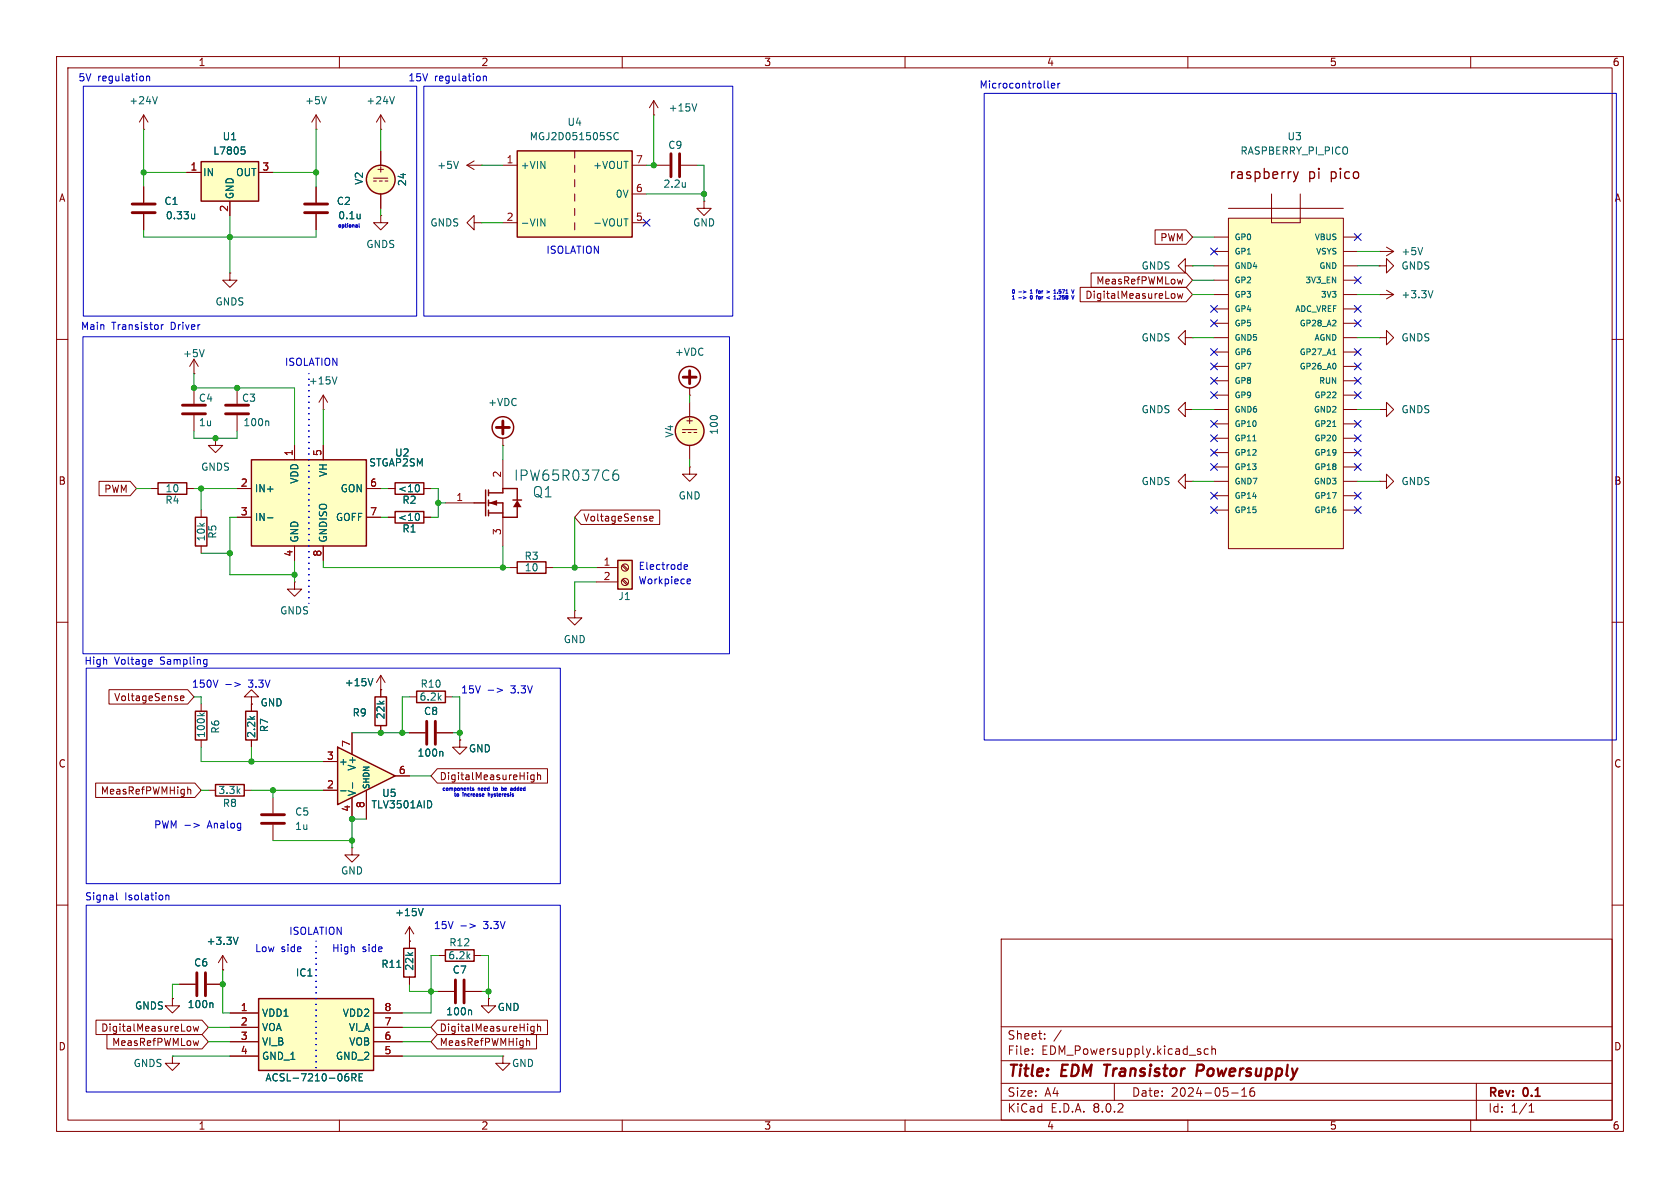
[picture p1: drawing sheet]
<svg xmlns="http://www.w3.org/2000/svg" width="297mm" height="210mm" viewBox="0 0 297 210" stroke-linecap="round" stroke-linejoin="round" font-family="sans-serif">
<g fill="none" stroke="#840000" stroke-width=".18">
<path d="M10 10h277v190h-277zM12 12h273v186h-273zM60 10v2M110 10v2M160 10v2M210 10v2M260 10v2M10 60h2M209.5 59.7v-1.3l-1.2 1.3 1.2 1.3v-1.3h1.3M210.8 59.7h.1M285 60h2M209.5 72.4v-1.3l-1.2 1.3 1.2 1.3v-1.3h1.3"/>
<path d="M210.8 72.4h.1M10 110h2M285 110h2M72.4 123.2h1.3M72.4 129.5h2.8M77.2 129.5h2.8M78.7 123.2h1.3M81.3 130.8v1.3h1.2l-1.2 1.3-1.3-1.3h1.3M81.3 130.8h.1M10 160h2M285 160h2M177 166h108v32h-108z"/>
<path d="M60 198v2M110 198v2M160 198v2M177 194.5h108M177 191.5h108M177 187.5h108M177 181.5h108M182.5 186.3v.1M182.5 185.5v.1M184.7 183.6v.1M184.7 182.8v.1M187.6 182.1l-1.3 2"/>
<path d="M197 191.5v3M210 198v2M212.2 186v.3M213.6 185.5l-.4-.1-.3 .3v.4l.1 .2h.6M214.2 185.5l.3-.1 .3 .1 .1 .9M214.2 184.9v1.5M217.7 193.2h1.2M219.5 193.8h.9M219.5 192.7l.5-.4v1.5M221.2 192.4a1.17 1.17 0 0 0-.1 1.3h.6l.1-.5-.3-.3h-.3l-.2 .3M260 198v2M261 191.5v6.5"/>
<path d="M270.3 196.6h.9M270.3 195.5l.4-.4v1.5"/>
</g>
<path d="M195.2 188.2h1.1M195.7 188.2l-.2 2M212.5 188.2h-.8l-.2 2M212.6 189.2l-1 .1" fill="none" stroke="#840000" stroke-width=".4"/>
<path d="M73.7 122.2h5v2h-5z" fill="none" stroke="#840000" stroke-width=".25"/>
<path d="M75.4 127.5v4.1M77 127.5v4.1" fill="none" stroke="#840000" stroke-width=".51"/>
<path d="M78.1 132.8l.2 .2v.7" fill="none" stroke="#006464" stroke-width=".18"/>
<path d="M59.7 132.1l10.1 5.1-10.1 5z" fill="#ffffc2"/>
<path d="M59.7 132.1l10.1 5.1-10.1 5z" fill="none" stroke="#840000" stroke-width=".25"/>
<g fill="none" stroke="#840000" stroke-width=".18">
<path d="M243.8 52.1h.1M243.8 52.1h2.6M245.1 51.3l1.3 .8M246.4 52.1l-1.3 .7M209.5 85.1v-1.3l-1.2 1.3 1.2 1.3v-1.3h1.3M210.8 85.1h.1M52.1 102.9v1.2h1.2l-1.2 1.3-1.3-1.3h1.3M52.1 102.9h.1M67.3 119.4l-.8 1.3M67.3 119.4v2.5M67.3 119.4l.8 1.3M44.4 123.2h1.3l-1.3-1.3-1.2 1.3h1.2v1.3"/>
<path d="M44.4 124.5h.1M57.1 139.7h2.6M57.1 134.6h2.6M62.2 129.5v3.9M64.8 139.7v5.1M67.3 121.9h.1M69.8 137.2h2.6M62.2 141v3.8"/>
</g>
<path d="M253.3 51.4l-.4 1.2M65.9 120l-.4 1.2M60.2 139.8h1M62.3 138.4v1M76.2 141.7l.1 .4-.1 .5" fill="none" stroke="#006464" stroke-width=".18"/>
<path d="M217.2 38.6h20.3v58.4h-20.3z" fill="#ffffc2"/>
<g fill="none" stroke="#840000" stroke-width=".18">
<path d="M217.2 38.6h20.3v58.4h-20.3zM217.2 36.8h20.3M224.8 34.3v5.1h5.1v-5.1M209.5 47v-1.3l-1.2 1.3 1.2 1.3v-1.3h1.3M210.8 47h.1M214.6 52.1h2.6M214.6 49.5h2.6M214.6 54.6h2.6M214.6 59.7h2.6M214.6 47h2.6M214.6 41.9h2.6M214.6 44.5h2.6"/>
<path d="M214.6 57.2h2.6M237.5 52.1h2.5M237.5 49.5h2.5M237.5 54.6h2.5M237.5 59.7h2.5M237.5 47h2.5M237.5 41.9h2.5M237.5 44.5h2.5M237.5 57.2h2.5M243.8 59.7h1.3v-1.3l1.3 1.3-1.3 1.3v-1.3M243.8 59.7h.1M243.8 44.5h.1"/>
<path d="M243.8 47h1.3v-1.3l1.3 1.3-1.3 1.3v-1.3M243.8 47h.1M243.8 44.5h2.6M245.1 43.7l1.3 .8M246.4 44.5l-1.3 .7M34.3 66h.1M34.3 63.5v2.5M34.3 68.6v2.8M34.3 73.4v2.8M34.3 63.5l-.8 1.3M34.3 63.5l.8 1.3M214.6 72.4h2.6"/>
<path d="M214.6 74.9h2.6M214.6 77.5h2.6M214.6 69.9h2.6M214.6 64.8h2.6M214.6 62.2h2.6M214.6 67.3h2.6M237.5 72.4h2.5M237.5 74.9h2.5M237.5 77.5h2.5M237.5 69.9h2.5M237.5 64.8h2.5M237.5 62.2h2.5"/>
<path d="M237.5 67.3h2.5M243.8 72.4h1.3v-1.3l1.3 1.3-1.3 1.3v-1.3M243.8 72.4h.1M214.6 85.1h2.6M214.6 80h2.6M214.6 82.6h2.6M214.6 87.6h2.6M214.6 90.2h2.6M237.5 85.1h2.5M237.5 80h2.5M237.5 82.6h2.5M237.5 87.6h2.5"/>
<path d="M237.5 90.2h2.5M243.8 85.1h1.3v-1.3l1.3 1.3-1.3 1.3v-1.3M243.8 85.1h.1M35.6 124.5v1.2M35.6 130.8v1.3M36.8 139.7h1.3M43.2 139.7h1.2M44.4 124.5v1.2M44.4 130.8v1.3M67.3 121.9v1.3M67.3 128.3v1.2M48.3 141v2.8"/>
<path d="M48.3 145.8v2.8M62.2 149.9v1.2h1.3l-1.3 1.3-1.2-1.3h1.2M62.2 149.9h.1M72.4 166.4h.1M72.4 163.8l-.8 1.3M72.4 163.8v2.6M72.4 163.8l.8 1.3M77.5 168.9h1.2M77.5 175.3h2.8M82.3 175.3h2.8M83.8 168.9h1.3M86.4 176.5v1.3h1.2l-1.2 1.3-1.3-1.3h1.3"/>
<path d="M86.4 176.5h.1M88.9 186.7v1.3h1.3l-1.3 1.2-1.3-1.2h1.3M88.9 186.7h.1"/>
</g>
<path d="M228.7 30.4l.4 1.1M229.1 31.5l-.2 .5-.2 .1M229.5 30.4l-.4 1.1" fill="none" stroke="#840000" stroke-width=".22"/>
<path d="M251.5 43.8l-.4 1.2M36.1 61.8l-.4 1.3M221.5 77.9h.6M235.6 75.4h.6M235.6 62.7h.6M35.3 126l.5 .5M36.1 126l-.4 .4M74.8 160.6l-.4 1.3M83.2 178.5l.2 .2v.7" fill="none" stroke="#006464" stroke-width=".18"/>
<path d="M34.5 125.7h2.1v5.1h-2.1zM38.1 138.7h5.1v2h-5.1zM43.4 125.7h2.1v5.1h-2.1zM66.3 123.2h2v5.1h-2zM78.7 167.9h5.1v2h-5.1z" fill="none" stroke="#840000" stroke-width=".25"/>
<path d="M32.3 73.2h4M32.3 71.6h4M46.2 145.5h4.1M46.2 144h4.1M80.5 173.2v4.1M82 173.2v4.1" fill="none" stroke="#840000" stroke-width=".51"/>
<path d="M91.4 26.7h20.4v15.2h-20.4z" fill="#ffffc2"/>
<path d="M91.4 26.7h20.4v15.2h-20.4z" fill="none" stroke="#840000" stroke-width=".25"/>
<path d="M88.9 29.2h2.5M88.9 39.4h2.5M101.6 26.7v1.2M101.6 29.2v1.3M101.6 31.8v1.2M101.6 34.3v1.3M101.6 36.8v1.3M101.6 39.4v1.2M111.8 29.2h2.5M111.8 39.4h2.5M111.8 34.3h2.5" fill="none" stroke="#840000" stroke-width=".18"/>
<path d="M95.6 38.7l.7 1.2v-1.2M109.3 23.6a.6 .6 0 0 0-.8 .4 .6 .6 0 0 0 .6 .7l.2-.1M110.3 38.7h.7" fill="none" stroke="#006464" stroke-width=".18"/>
<path d="M45.7 176.5h20.3v12.7h-20.3z" fill="#ffffc2"/>
<path d="M69.8 85.3h5.1v2.1h-5.1zM45.7 176.5h20.3v12.7h-20.3zM71.4 167.6h2v5.1h-2z" fill="none" stroke="#840000" stroke-width=".25"/>
<g fill="none" stroke="#840000" stroke-width=".18">
<path d="M25.4 22.9h.1M25.4 20.3v2.6M25.4 33v2.8M25.4 37.8v2.8M25.4 20.3l-.8 1.3M25.4 20.3l.8 1.3M55.9 22.9h.1M55.9 20.3l-.8 1.3M55.9 20.3v2.6M55.9 20.3l.7 1.3M67.3 22.9h.1M67.3 20.3l-.8 1.3"/>
<path d="M67.3 20.3v2.6M67.3 20.3l.8 1.3M82.5 29.2l1.3 .8M82.5 29.2h2.6M83.8 39.4v-1.3l-1.3 1.3 1.3 1.2v-1.2h1.3M83.8 28.4l-1.3 .8M85.1 29.2h.1M85.1 39.4h.1M115.6 29.2h2.8M120.4 29.2h2.8M124.5 35.6v1.2h1.2l-1.2 1.3-1.3-1.3h1.3M124.5 35.6h.1"/>
<path d="M40.6 48.3v1.2h1.3l-1.3 1.3-1.2-1.3h1.2M40.6 48.3h.1M38.1 77.5v1.2h1.3l-1.3 1.3-1.3-1.3h1.3M38.1 77.5h.1M41.9 68.6v2.8M41.9 73.4v2.8M57.1 72.4h.1M57.1 69.9l-.7 1.2M57.1 69.9v2.5M57.1 69.9l.8 1.2M68.6 86.4h1.2M74.9 86.4h1.3"/>
<path d="M121.9 82.6v1.2h1.3l-1.3 1.3-1.3-1.3h1.3M121.9 82.6h.1M31.7 174h2.8M36.6 174h2.8M39.4 171.5h.1M39.4 168.9l-.8 1.3M39.4 168.9v2.6M39.4 168.9l.7 1.3M40.6 179.1h5.1M66 179.1h5.1M72.4 166.4v1.2M72.4 172.7v1.3"/>
<path d="M30.5 186.7v1.3h1.2l-1.2 1.2-1.3-1.2h1.3M30.5 186.7h.1M40.6 181.6h5.1M40.6 184.2h5.1M40.6 186.7h5.1M66 181.6h5.1M66 184.2h5.1M66 186.7h5.1"/>
</g>
<g fill="none" stroke="#006464" stroke-width=".18">
<path d="M27.8 17.1l-.4 1.3M57.7 17.1l-.4 1.3M69.7 17.1l-.4 1.3M34.4 37.8v.9M34.4 38.6l-.4 .1M81 28.5l-.4 1.3M121.2 32.2v.9M121.2 33h-.1M47.3 74.4l.2 .2v.7M59.6 66.6l-.5 1.3M73.8 85.7a.79 .79 0 0 1 0 1.2M37.5 177.3l.1 .2v.6"/>
<path d="M42.1 165.7l-.4 1.2M70.1 171h.8M61.3 189.8h.3M61.4 190.3l.3 .2v.3l-.3 .3M62.2 190.5l.6-.1 .1-.2v-.3l-.7-.1v1.3M62.5 190.5l.4 .6M63.5 190.4h.4M64.1 189.8h-.6v1.3h.6"/>
</g>
<path d="M23.4 37.6h4M23.4 36.1h4M118.6 27.2v4M120.1 27.2v4M39.9 73.2h4M39.9 71.6h4M34.8 172v4M36.3 172v4" fill="none" stroke="#840000" stroke-width=".51"/>
<path d="M35.6 28.6h10.1v7h-10.1z" fill="#ffffc2"/>
<g fill="none" stroke="#840000" stroke-width=".25">
<path d="M35.6 28.6h10.1v7h-10.1zM69.8 90.4h5.1v2.1h-5.1z"/>
<circle cx="67.3" cy="31.7" r="2.54"/>
<circle cx="121.9" cy="66.7" r="1.9"/>
</g>
<g fill="none" stroke="#840000" stroke-width=".18">
<path d="M115.6 17.8l-.8 1.3M115.6 17.8v2.5M115.6 17.8l.7 1.3M33 30.5h2.6M40.6 35.6v2.5M45.7 30.5h2.6M55.9 33v2.8M55.9 37.8v2.8M66 31.5h2.6M66 32h.5M67.1 32h.5M67.3 38.1v1.3h1.3l-1.3 1.2-1.3-1.2h1.3"/>
<path d="M67.3 38.1h.1M67.3 26.7v2.5M67.3 34.3v2.5M68.1 32h.5M115.6 20.3h.1M121.9 69.9h.1M121.9 68.6v1.3M68.6 91.4h1.2M74.9 91.4h1.3M30.5 176.5v1.3h1.2l-1.2 1.3-1.3-1.3h1.3M30.5 176.5h.1"/>
</g>
<path d="M123.2 18.4l-.4 1.2M42.7 26h.6M42.8 26.5h.3l.2 .2-.1 .5h-.4M63.7 37.8v.9M63.7 38.6h-.1M73.8 90.7a.79 .79 0 0 1 0 1.3" fill="none" stroke="#006464" stroke-width=".18"/>
<path d="M53.8 37.6h4.1M53.8 36.1h4.1M120.8 66.7h2.3M121.9 65.5v2.3" fill="none" stroke="#840000" stroke-width=".51"/>
<circle cx="67.3" cy="31.7" r="2.54" fill="#ffffc2" stroke="#ffffc2" stroke-width=".18"/>
<path d="M44.4 81.3h20.4v15.2h-20.4z" fill="#ffffc2"/>
<path d="M34.5 91.4h2.1v5.1h-2.1zM44.4 81.3h20.4v15.2h-20.4z" fill="none" stroke="#840000" stroke-width=".25"/>
<path d="M52.1 78.7v2.6M57.1 78.7v2.6M35.6 90.2v1.2M35.6 96.5v1.3M41.9 86.4h2.5M41.9 91.4h2.5M52.1 96.5v2.6M57.1 96.5v2.6M64.8 86.4h2.5M64.8 91.4h2.5" fill="none" stroke="#840000" stroke-width=".18"/>
<path d="M47.3 91.5h1" fill="none" stroke="#006464" stroke-width=".18"/>
<path d="M109.2 99.1h2.6v5h-2.6z" fill="#ffffc2"/>
<g fill="none" stroke="#840000" stroke-width=".25">
<path d="M27.9 85.3h5.1v2.1h-5.1zM83.8 88.9h2.1M85.9 86.6v4.6M86.4 88.9h2.5v2.5h2.5v-1.7M86.4 86.6v1M86.4 88.4v1M86.4 90.2v1M86.4 90.7h2.5M86.4 87.1h2.5v-.7h2.5v2M90.7 88.4h1.5M109.2 99.1h2.6v5h-2.6z"/>
<circle cx="88.9" cy="75.6" r="1.9"/>
<circle cx="121.9" cy="76.2" r="2.54"/>
</g>
<g fill="none" stroke="#840000" stroke-width=".18">
<path d="M88.9 78.7h.1M88.9 77.5v1.2M120.6 75.9h2.6M120.6 76.5h.6M121.7 76.5h.5M121.9 71.1v2.6M121.9 78.7v2.6M122.7 76.5h.5M26.7 86.4h1.2M33 86.4h1.3M110 100l.8 .8M110.1 99.8l.9 .9"/>
<path d="M101.6 108v1.2h1.3l-1.3 1.3-1.3-1.3h1.3M101.6 108h.1M105.4 100.3h3.8M105.4 102.9h3.8M110 102.5l.8 .9M110.1 102.4l.9 .8"/>
<circle cx="110.5" cy="100.3" r=".63"/>
<circle cx="110.5" cy="102.9" r=".63"/>
</g>
<circle cx="121.9" cy="76.2" r="2.54" fill="#ffffc2" stroke="#ffffc2" stroke-width=".18"/>
<path d="M87.8 75.6h2.2M88.9 74.4v2.3" fill="none" stroke="#840000" stroke-width=".51"/>
<g fill="#840000">
<path d="M86.4 88.9l1.5-.5v1z"/>
<path d="M91.4 88.4l.8 1.3h-1.5z"/>
</g>
<g fill="none" stroke="#840000" stroke-width=".18">
<path d="M25.4 33v2.8M25.4 37.8v2.8M33 30.5h2.6M40.6 35.6v2.5M45.7 30.5h2.6M55.9 33v2.8M55.9 37.8v2.8M67.3 26.7v2.5M67.3 34.3v2.5M191 50.8h18.7l1.1 1.3-1.1 1.2h-18.7zM192.9 48.3h16.8l1.1 1.2-1.1 1.3h-16.8zM204.2 40.6h5.5l1.1 1.3-1.1 1.3h-5.5z"/>
<path d="M207.3 51.9l.3 .1 .1 .1v.5l-.4 .1M208.1 51.9l.3 .8 .2-.6 .3 .6 .2-.8M209.1 49.4l-.2 .8M52.1 78.7v2.6M57.1 78.7v2.6M17.5 85.1h5.5l1.1 1.3-1.1 1.2h-5.5zM41.9 86.4h2.5M41.9 91.4h2.5M52.1 96.5v2.6M57.1 96.5v2.6M64.8 86.4h2.5M64.8 91.4h2.5"/>
<path d="M68.6 86.4h1.2M68.6 91.4h1.2M74.9 86.4h1.3M74.9 91.4h1.3M78.7 88.9h5.1M88.9 81.3v5.1M88.9 91.4v5.1M102.7 90.2h13.9v2.5h-13.9l-1.1-1.3zM114.9 91.7l.6-.1-.1-.3h-.4l-.1 .1v.6h.5M90.2 100.3h1.2M96.5 100.3h1.3M16.9 138.4h17.5l1.2 1.3-1.2 1.3h-17.5z"/>
<path d="M19.3 121.9h13.9l1.1 1.3-1.1 1.3h-13.9zM31.9 123.4l.6-.1v-.2l-.4-.1-.2 .2 .1 .6h.5M33.2 139.6h.5v.8M44.4 124.5h.1M44.4 124.5v1.2M44.4 130.8v1.3M57.1 139.7h2.6M57.1 134.6h2.6M62.2 129.5v3.9M64.8 139.7v5.1M67.3 121.9h.1M67.3 121.9v1.3"/>
<path d="M67.3 128.3v1.2M69.8 137.2h2.6M72.4 129.5h2.8M77.2 129.5h2.8M77.3 135.9h19.5v2.5h-19.5l-1.1-1.2zM81.3 130.8h.1M94.4 137v1l-.2 .3-.3-.1M94.4 137h-.3l-.3 .2 .1 .6h.5M95 136.6v1.2M95 137.1l.2-.1h.3l.1 .8M62.2 141v3.8M30.5 176.5h.1"/>
<path d="M31.7 174h2.8M36.6 174h2.8M39.4 171.5h.1M40.6 179.1h5.1M66 179.1h5.1M72.4 166.4h.1M72.4 166.4v1.2M72.4 172.7v1.3M77.5 175.3h2.8M82.3 175.3h2.8M86.4 176.5h.1M17 180.3h18.7l1.1 1.3-1.1 1.3h-18.7z"/>
<path d="M18.9 182.9h16.8l1.1 1.3-1.1 1.2h-16.8zM33.3 181.4l.3 .1 .1 .2v.5l-.4 .1M34.2 181.4l.2 .9 .2-.6 .3 .6 .2-.9M35.1 184l-.2 .8M40.6 181.6h5.1M40.6 184.2h5.1M40.6 186.7h5.1M66 181.6h5.1M66 184.2h5.1M66 186.7h5.1M77.3 182.9h17.6v2.5h-17.6l-1.1-1.2zM77.3 180.3h19.5v2.6h-19.5l-1.1-1.3z"/>
<path d="M93.2 184h.4v.8M94.4 181.5l-.3-.1-.3 .3 .1 .5h.5M94.4 181.4v1.1l-.2 .2-.3-.1M95 181.6l.2-.2 .3 .1 .1 .8M95 181v1.3"/>
</g>
<g fill="none" stroke="#006464" stroke-width=".18">
<path d="M34.4 37.8v.9M34.4 38.6l-.4 .1M42.7 26h.6M42.8 26.5h.3l.2 .2-.1 .5h-.4M63.7 37.8v.9M63.7 38.6h-.1M47.3 91.5h1M73.8 90.7a.79 .79 0 0 1 0 1.3M73.8 85.7a.79 .79 0 0 1 0 1.2M108.5 83.9l.5-.1 .4 .3v.5l-.2 .2h-.7M109.2 83.1a.65 .65 0 0 0-.8 .4M65.9 120l-.4 1.2"/>
<path d="M60.2 139.8h1M62.3 138.4v1M78.1 132.8l.2 .2v.7M76.2 141.7l.1 .4-.1 .5M37.5 177.3l.1 .2v.6M42.1 165.7l-.4 1.2M70.1 171h.8M74.8 160.6l-.4 1.3M83.2 178.5l.2 .2v.7M61.3 189.8h.3M61.4 190.3l.3 .2v.3l-.3 .3M62.2 190.5l.6-.1 .1-.2v-.3l-.7-.1v1.3"/>
<path d="M62.5 190.5l.4 .6M63.5 190.4h.4M64.1 189.8h-.6v1.3h.6"/>
</g>
<path d="M91.4 99.3h5.1v2h-5.1z" fill="none" stroke="#840000" stroke-width=".25"/>
<g fill="none" stroke="#0000c2" stroke-width=".18">
<path d="M14.7 15.2h59v40.7h-59zM25.9 13.5v.8M25.9 13.6l.2-.1h.3l.1 .8M74.9 15.2h54.6v40.7h-54.6zM85.4 13.6l.2-.1h.3l.1 .8M85.4 13.5v.8M174 16.5h111.7v114.3h-111.7zM185.3 15.4l.2 .2M185.9 15.1l.6-.1-.1-.2-.3-.1-.2 .2v.6h.5M187 14.7v.9M187.4 14.7l-.4 .3M63 39.7l.2 .1v.4"/>
<path d="M63.2 39.9h-.2M63.5 39.5l.1 .7M14.7 59.5h114.3v56.1h-114.3zM28.5 57.4v.8M28.9 57.4l-.4 .2M63.2 40.1l-.2 .1M179 52.9h.4M180.1 51.6h.5M180.1 52.6h.5M180.9 51.4l.5 .2-.5 .2M180.9 52.4l.5 .2-.5 .2M182.1 51.8h.4"/>
<path d="M182.3 52.2l-.2 .3 .2 .4M182.3 51.2l-.2 .2M183.2 51.4h.2M183.2 52.4h.2M183.4 51.2l-.1 .1v.5M183.4 52.2l-.1 .1M183.6 51.8h.1M183.6 51.5v.3M183.6 52.5v.3M185.1 51.4l.5 .2-.5 .2M185.6 52.4l-.5 .2 .5 .2M186.4 51.4l.1-.2v.6"/>
<path d="M186.5 52.2v.7M187 51.8h.1M186.9 51.8h.1M186.9 52.9h.1M187 52.8l-.1 .1M187.2 51.8h.3M187.5 52.2l-.3 .1M187.5 51.2h-.3v.3h.3M187.5 52.5l-.3 .4h.4M15.2 118.1h83.9v38.1h-83.9zM26.7 116.6l.2 .3-.6 .1M26.8 117.4h-.1"/>
<path d="M36.2 116.6h.4M36.6 116.6v1l-.1 .2h-.3M36.6 117.4h-.4M120.9 100.2l.7-.1-.1-.2-.4-.1-.2 .2 .1 .6h.5M121.7 102.4h.3l.1 .3-.6 .1M122 103.1l-.3 .1M39.9 121h1M41.5 120.6l1 .4-1 .4M83.1 139.3h.2M83.2 139.1v.5l.1 .1M83.8 139.3l-.3 .1 .3 .2v.1h-.3M86.3 122h1"/>
<path d="M87.2 139.3h.2M87.3 139.1l.1 .6M87.9 121.7l1 .3-1 .4M88.7 139.3l.3 .1-.1 .3h-.2M88.7 139.1v.6M90.9 139.4v.3h.2M90.9 139.3v.1M91.1 139.3h-.2M20.6 157.8v1.1l.2 .2M29.3 158.2v.9M29.3 158.4l.2-.2 .3 .1 .1 .8M34.3 145.5l.9 .4-.9 .4"/>
<path d="M85.5 140.3l.1 .2h-.3M85.5 140.7v.1M86.3 140.1v.7M86.5 140.3l-.2 .1M15.2 160h83.9v33h-83.9zM81.5 163.7h1M83.1 163.3l.9 .4-.9 .3"/>
</g>
<path d="M54.6 66v40.7v-40.7M55.9 166.4v22.8v-22.8" fill="none" stroke="#0000c2" stroke-width=".25" stroke-dasharray="0 1"/>
<g fill="none" stroke="#009600" stroke-width=".18">
<path d="M25.4 30.5h7.6M25.4 22.9v10.1M40.6 38.1v10.2M48.3 30.5h7.6M55.9 22.9v10.1M67.3 22.9v3.8M67.3 36.8v1.3M85.1 29.2h3.8M85.1 39.4h3.8M114.3 34.3h10.2M115.6 20.3v8.9h-1.3M123.2 29.2h1.3v6.4"/>
<path d="M25.4 40.6v1.3h30.5v-1.3M210.8 41.9h3.8M210.8 59.7h3.8M210.8 47h3.8M210.8 52.1h3.8M210.8 49.5h3.8M240 59.7h3.8M240 47h3.8M240 44.5h3.8M240 52.1h3.8M34.3 76.2v1.3h7.6v-1.3M34.3 66v2.6h17.8v10.1"/>
<path d="M57.1 72.4v6.3M88.9 78.7v2.6M121.9 69.9v1.2M210.8 72.4h3.8M240 72.4h3.8M24.1 86.4h2.6M34.3 86.4h7.6M35.6 86.4v3.8M35.6 97.8h5M41.9 91.4h-1.3v10.2h11.5M52.1 99.1v3.8M57.1 99.1v1.2h33.1"/>
<path d="M67.3 91.4h1.3M67.3 86.4h1.3M76.2 86.4h1.3v5h-1.3M77.5 88.9h1.2M88.9 96.5v3.8M101.6 91.4v8.9M121.9 81.3v1.3M210.8 85.1h3.8M240 85.1h3.8M97.8 100.3h7.6M105.4 102.9h-3.8v5.1M34.3 123.2h1.3v1.3"/>
<path d="M35.6 139.7h1.2M35.6 132.1v2.5h21.5M44.4 139.7h12.7M44.4 132.1v2.5M48.3 139.7v1.3M62.2 129.5h10.2M72.4 137.2h3.8M72.4 123.2h-1.3v6.3M80 129.5h1.3M80 123.2h1.3v7.6M48.3 148.6h13.9M64.8 144.8h-2.6v5.1"/>
<path d="M31.7 174h-1.2v2.5M39.4 171.5v7.6h1.2M72.4 174v1.3h5.1M77.5 168.9h-1.3v10.2h-5.1M85.1 168.9h1.3v7.6M85.1 175.3h1.3M30.5 186.7h10.1M36.8 184.2h3.8M36.8 181.6h3.8M71.1 184.2h5.1M71.1 186.7h17.8M71.1 181.6h5.1"/>
</g>
<g fill="none" stroke="#000084" stroke-width=".18">
<path d="M113.7 38.8l1.2 1.2M114.9 38.8l-1.2 1.2M214 56.5l1.2 1.3M214 54l1.2 1.2M214 43.8l1.2 1.3M215.2 56.5l-1.2 1.3M215.2 54l-1.2 1.2M215.2 43.8l-1.2 1.3M239.4 41.3l1.2 1.2M239.4 54l1.2 1.2M239.4 56.5l1.2 1.3M239.4 48.9l1.2 1.2"/>
<path d="M240.6 56.5l-1.2 1.3M240.6 41.3l-1.2 1.2M240.6 48.9l-1.2 1.2M240.6 54l-1.2 1.2M214 76.9l1.2 1.2M214 79.4l1.2 1.2M214 61.6l1.2 1.2M214 69.2l1.2 1.3M214 66.7l1.2 1.2M214 64.2l1.2 1.2M214 74.3l1.2 1.2M215.2 76.9l-1.2 1.2"/>
<path d="M215.2 79.4l-1.2 1.2M215.2 61.6l-1.2 1.2M215.2 69.2l-1.2 1.3M215.2 66.7l-1.2 1.2M215.2 64.2l-1.2 1.2M215.2 74.3l-1.2 1.2M239.4 66.7l1.2 1.2M239.4 69.2l1.2 1.3M239.4 74.3l1.2 1.2M239.4 76.9l1.2 1.2M239.4 79.4l1.2 1.2M239.4 61.6l1.2 1.2"/>
<path d="M239.4 64.2l1.2 1.2M240.6 61.6l-1.2 1.2M240.6 64.2l-1.2 1.2M240.6 66.7l-1.2 1.2M240.6 69.2l-1.2 1.3M240.6 74.3l-1.2 1.2M240.6 76.9l-1.2 1.2M240.6 79.4l-1.2 1.2M214 81.9l1.2 1.3M214 87l1.2 1.2M214 89.6l1.2 1.2M215.2 81.9l-1.2 1.3"/>
<path d="M215.2 87l-1.2 1.2M215.2 89.6l-1.2 1.2M239.4 81.9l1.2 1.3M239.4 87l1.2 1.2M239.4 89.6l1.2 1.2M240.6 81.9l-1.2 1.3M240.6 87l-1.2 1.2M240.6 89.6l-1.2 1.2"/>
</g>
<g fill="#009600" stroke="#009600" stroke-width=".18">
<circle cx="48.3" cy="139.7" r=".46"/>
<circle cx="52.1" cy="101.6" r=".46"/>
<circle cx="44.4" cy="134.6" r=".46"/>
<circle cx="34.3" cy="68.6" r=".46"/>
<circle cx="38.1" cy="77.5" r=".46"/>
<circle cx="41.9" cy="68.6" r=".46"/>
<circle cx="35.6" cy="86.4" r=".46"/>
<circle cx="77.5" cy="88.9" r=".46"/>
<circle cx="40.6" cy="97.8" r=".46"/>
<circle cx="71.1" cy="129.5" r=".46"/>
<circle cx="67.3" cy="129.5" r=".46"/>
<circle cx="81.3" cy="129.5" r=".46"/>
<circle cx="62.2" cy="148.6" r=".46"/>
<circle cx="62.2" cy="144.8" r=".46"/>
<circle cx="39.4" cy="174" r=".46"/>
<circle cx="88.9" cy="100.3" r=".46"/>
<circle cx="101.6" cy="100.3" r=".46"/>
<circle cx="115.6" cy="29.2" r=".46"/>
<circle cx="55.9" cy="30.5" r=".46"/>
<circle cx="25.4" cy="30.5" r=".46"/>
<circle cx="40.6" cy="41.9" r=".46"/>
<circle cx="124.5" cy="34.3" r=".46"/>
<circle cx="76.2" cy="175.3" r=".46"/>
<circle cx="86.4" cy="175.3" r=".46"/>
</g>
<g font-size="2.8" fill="#840000">
<text x="178" y="190.9">Title:</text>
<text x="187.7" y="190.9">EDM</text>
<text x="196.1" y="190.9">Transistor</text>
<text x="213.2" y="190.9">Powersupply</text>
</g>
<g font-size="2.5" fill="#840000">
<text x="217.2" y="32">raspberry</text>
<text x="231.3" y="32">pi</text>
<text x="235.4" y="32">pico</text>
</g>
<g font-size="2.5" fill="#006464">
<text x="90.8" y="85.2">IPW65R037C6</text>
<text x="94.1" y="88.1">Q1</text>
</g>
<g font-size="2.1" fill="#840000">
<text x="178" y="184">Sheet:</text>
<text x="178" y="186.7">File:</text>
<text x="184.1" y="186.7">EDM_Powersupply.kicad_sch</text>
<text x="178" y="196.9">KiCad</text>
<text x="178" y="194.1">Size:</text>
<text x="184.7" y="194.1">A4</text>
<text x="185.7" y="196.9">E.D.A.</text>
<text x="193.3" y="196.9">8.0.2</text>
<text x="200" y="194.1">Date:</text>
<text x="207" y="194.1">2024-05-16</text>
<text x="263" y="194.3">Rev:</text>
<text x="263" y="196.9">Id:</text>
<text x="267.1" y="196.9">1/1</text>
<text x="269.4" y="194.3">0.1</text>
</g>
<g font-size="1.8" fill="#840000">
<text x="35" y="11.9">1</text>
<text x="85" y="11.9">2</text>
<text x="135" y="11.9">3</text>
<text x="185" y="11.9">4</text>
<text x="235" y="11.9">5</text>
<text x="285" y="11.9">6</text>
<text x="10.3" y="35.9">A</text>
<text x="66.4" y="30.7">+</text>
<text x="285.3" y="35.9">A</text>
<text x="205" y="42.9">PWM</text>
<text x="191.8" y="53">DigitalMeasureLow</text>
<text x="193.7" y="50.5">MeasRefPWMLow</text>
<text x="121" y="75.2">+</text>
<text x="10.3" y="85.9">B</text>
<text x="18.3" y="87.3">PWM</text>
<text x="285.3" y="85.9">B</text>
<text x="103" y="92.4">VoltageSense</text>
<text x="20.1" y="124.1">VoltageSense</text>
<text x="10.3" y="135.9">C</text>
<text x="285.3" y="135.9">C</text>
<text x="17.7" y="140.7">MeasRefPWMHigh</text>
<text x="77.6" y="138.1">DigitalMeasureHigh</text>
<text x="10.3" y="185.9">D</text>
<text x="17.8" y="182.6">DigitalMeasureLow</text>
<text x="19.7" y="185.1">MeasRefPWMLow</text>
<text x="77.6" y="185.1">MeasRefPWMHigh</text>
<text x="77.6" y="182.6">DigitalMeasureHigh</text>
<text x="285.3" y="185.9">D</text>
<text x="35" y="199.9">1</text>
<text x="85" y="199.9">2</text>
<text x="135" y="199.9">3</text>
<text x="185" y="199.9">4</text>
<text x="235" y="199.9">5</text>
<text x="285" y="199.9">6</text>
</g>
<g font-size="1.8" fill="#0000c2">
<text x="13.8" y="14.6">5V</text>
<text x="17.2" y="14.6">regulation</text>
<text x="72.1" y="14.6">15V</text>
<text x="76.8" y="14.6">regulation</text>
<text x="173.1" y="15.9">Microcontroller</text>
<text x="96.5" y="45.1">ISOLATION</text>
<text x="14.2" y="58.5">Main</text>
<text x="19.7" y="58.5">Transistor</text>
<text x="30.3" y="58.5">Driver</text>
<text x="50.3" y="64.9">ISOLATION</text>
<text x="112.8" y="100.9">Electrode</text>
<text x="112.8" y="103.5">Workpiece</text>
<text x="14.8" y="117.7">High</text>
<text x="20.2" y="117.7">Voltage</text>
<text x="28.4" y="117.7">Sampling</text>
<text x="33.8" y="121.8">150V</text>
<text x="44" y="121.8">3.3V</text>
<text x="81.4" y="122.8">15V</text>
<text x="90.4" y="122.8">3.3V</text>
<text x="27.1" y="146.7">PWM -&gt;</text>
<text x="36.8" y="146.7">Analog</text>
<text x="14.9" y="159.4">Signal</text>
<text x="22" y="159.4">Isolation</text>
<text x="51" y="165.5">ISOLATION</text>
<text x="76.6" y="164.4">15V</text>
<text x="85.6" y="164.4">3.3V</text>
<text x="45" y="168.5">Low</text>
<text x="49.7" y="168.5">side</text>
<text x="58.6" y="168.5">High</text>
<text x="64" y="168.5">side</text>
</g>
<g font-size="1.8" fill="#006464">
<text x="22.8" y="18.6">+24V</text>
<text x="53.8" y="18.6">+5V</text>
<text x="64.7" y="18.6">+24V</text>
<text x="100.2" y="22.5">U4</text>
<text x="118.1" y="19.9">+15V</text>
<text x="37.6" y="27.5">L7805</text>
<text x="39.3" y="25">U1</text>
<text x="93.5" y="25">MGJ2D051505SC</text>
<text x="118" y="26.5">C9</text>
<text x="219.2" y="27.5">RASPBERRY_PI_PICO</text>
<text x="227.5" y="25">U3</text>
<text x="35.8" y="31.3">IN</text>
<text x="41.5" y="35.3" transform="rotate(-90 41.5 35.3)">GND</text>
<text x="41.6" y="31.3">OUT</text>
<text x="64.4" y="32.8" transform="rotate(-90 64.4 32.8)">V2</text>
<text x="72" y="33" transform="rotate(-90 72 33)">24</text>
<text x="77.2" y="30.1">+5V</text>
<text x="91.9" y="30.1">+VIN</text>
<text x="104.8" y="30.1">+VOUT</text>
<text x="108.8" y="35.2">0V</text>
<text x="117.2" y="33.4">2.2u</text>
<text x="29" y="36.4">C1</text>
<text x="29.2" y="39">0.33u</text>
<text x="59.4" y="36.4">C2</text>
<text x="59.7" y="39">0.1u</text>
<text x="76" y="40.2">GNDS</text>
<text x="91.9" y="40.2">-VIN</text>
<text x="104.8" y="40.2">-VOUT</text>
<text x="122.4" y="40.2">GND</text>
<text x="64.7" y="44">GNDS</text>
<text x="201.7" y="47.9">GNDS</text>
<text x="247.7" y="45.3">+5V</text>
<text x="247.7" y="47.9">GNDS</text>
<text x="247.7" y="52.9">+3.3V</text>
<text x="38" y="54.2">GNDS</text>
<text x="32.3" y="63.3">+5V</text>
<text x="119.2" y="63.1">+VDC</text>
<text x="201.7" y="60.6">GNDS</text>
<text x="247.7" y="60.6">GNDS</text>
<text x="35.1" y="71.2">C4</text>
<text x="42.7" y="71.2">C3</text>
<text x="54.5" y="68.2">+15V</text>
<text x="86.2" y="72">+VDC</text>
<text x="35.1" y="75.5">1u</text>
<text x="42.9" y="75.5">100n</text>
<text x="119.2" y="77.5" transform="rotate(-90 119.2 77.5)">V4</text>
<text x="127.1" y="77" transform="rotate(-90 127.1 77)">100</text>
<text x="201.7" y="73.3">GNDS</text>
<text x="247.7" y="73.3">GNDS</text>
<text x="35.5" y="83.4">GNDS</text>
<text x="65.2" y="82.7">STGAP2SM</text>
<text x="69.7" y="80.9">U2</text>
<text x="29.1" y="89.3">R4</text>
<text x="29.2" y="87.2">10</text>
<text x="45" y="87.2">IN+</text>
<text x="52.9" y="85.6" transform="rotate(-90 52.9 85.6)">VDD</text>
<text x="58" y="84.4" transform="rotate(-90 58 84.4)">VH</text>
<text x="60.1" y="87.2">GON</text>
<text x="70.3" y="87.2">&lt;10</text>
<text x="71" y="89.3">R2</text>
<text x="119.9" y="88.5">GND</text>
<text x="201.7" y="86">GNDS</text>
<text x="247.7" y="86">GNDS</text>
<text x="36.4" y="95.8" transform="rotate(-90 36.4 95.8)">10k</text>
<text x="38.5" y="95.3" transform="rotate(-90 38.5 95.3)">R5</text>
<text x="45" y="92.3">IN-</text>
<text x="59.3" y="92.3">GOFF</text>
<text x="70.3" y="92.3">&lt;10</text>
<text x="71" y="94.3">R1</text>
<text x="52.9" y="96" transform="rotate(-90 52.9 96)">GND</text>
<text x="58" y="96" transform="rotate(-90 58 96)">GNDISO</text>
<text x="92.6" y="99.2">R3</text>
<text x="92.7" y="101.2">10</text>
<text x="109.2" y="106.3">J1</text>
<text x="49.4" y="108.8">GNDS</text>
<text x="99.6" y="113.9">GND</text>
<text x="46" y="125.1">GND</text>
<text x="60.9" y="121.5">+15V</text>
<text x="74.1" y="124.1">6.2k</text>
<text x="74.3" y="121.8">R10</text>
<text x="36.4" y="130.5" transform="rotate(-90 36.4 130.5)">100k</text>
<text x="39" y="129.8" transform="rotate(-90 39 129.8)">R6</text>
<text x="45.3" y="130.5" transform="rotate(-90 45.3 130.5)">2.2k</text>
<text x="47.6" y="129.5" transform="rotate(-90 47.6 129.5)">R7</text>
<text x="62.2" y="126.8">R9</text>
<text x="68.2" y="127.2" transform="rotate(-90 68.2 127.2)">22k</text>
<text x="74.9" y="126.6">C8</text>
<text x="59.8" y="135.5">+</text>
<text x="63.1" y="136.3" transform="rotate(-90 63.1 136.3)">V+</text>
<text x="73.7" y="134">100n</text>
<text x="82.8" y="133.2">GND</text>
<text x="38.5" y="140.6">3.3k</text>
<text x="39.3" y="142.8">R8</text>
<text x="63.1" y="140.8" transform="rotate(-90 63.1 140.8)">V-</text>
<text x="65.6" y="143.1">TLV3501AID</text>
<text x="67.5" y="141.1">U5</text>
<text x="52.1" y="144.4">C5</text>
<text x="52.1" y="146.9">1u</text>
<text x="60.2" y="154.8">GND</text>
<text x="36.4" y="167.2">+3.3V</text>
<text x="69.7" y="162.2">+15V</text>
<text x="79.3" y="167.5">R12</text>
<text x="34.2" y="171">C6</text>
<text x="52.2" y="172.8">IC1</text>
<text x="67.3" y="171.3">R11</text>
<text x="73.3" y="171.7" transform="rotate(-90 73.3 171.7)">22k</text>
<text x="79.2" y="169.8">6.2k</text>
<text x="79.9" y="172.3">C7</text>
<text x="23.8" y="178.7">GNDS</text>
<text x="33.1" y="178.4">100n</text>
<text x="46.2" y="179.9">VDD1</text>
<text x="60.5" y="179.9">VDD2</text>
<text x="78.8" y="179.7">100n</text>
<text x="87.9" y="178.9">GND</text>
<text x="46.2" y="182.5">VOA</text>
<text x="46.2" y="185">VI_B</text>
<text x="61.6" y="182.5">VI_A</text>
<text x="61.6" y="185">VOB</text>
<text x="23.5" y="188.8">GNDS</text>
<text x="46.2" y="187.6">GND_1</text>
<text x="46.8" y="191.4">ACSL-7210-06RE</text>
<text x="59.3" y="187.6">GND_2</text>
<text x="90.4" y="188.8">GND</text>
</g>
<g font-size="1.8" fill="#a90000">
<text x="89.5" y="29">1</text>
<text x="112.3" y="29">7</text>
<text x="33.6" y="30.2">1</text>
<text x="46.3" y="30.2">3</text>
<text x="112.3" y="34">6</text>
<text x="40.4" y="37.5" transform="rotate(-90 40.4 37.5)">2</text>
<text x="89.5" y="39.1">2</text>
<text x="112.3" y="39.1">5</text>
<text x="51.8" y="80.7" transform="rotate(-90 51.8 80.7)">1</text>
<text x="56.9" y="80.7" transform="rotate(-90 56.9 80.7)">5</text>
<text x="42.5" y="86.1">2</text>
<text x="65.3" y="86.1">6</text>
<text x="80.6" y="88.6">1</text>
<text x="88.6" y="84.5" transform="rotate(-90 88.6 84.5)">2</text>
<text x="42.5" y="91.2">3</text>
<text x="65.3" y="91.2">7</text>
<text x="88.6" y="94.7" transform="rotate(-90 88.6 94.7)">3</text>
<text x="51.8" y="98.5" transform="rotate(-90 51.8 98.5)">4</text>
<text x="56.9" y="98.5" transform="rotate(-90 56.9 98.5)">8</text>
<text x="106.6" y="100.1">1</text>
<text x="106.6" y="102.6">2</text>
<text x="57.7" y="134.4">3</text>
<text x="62" y="132.2" transform="rotate(-90 62 132.2)">7</text>
<text x="70.4" y="136.9">6</text>
<text x="57.7" y="139.4">2</text>
<text x="62" y="143.6" transform="rotate(-90 62 143.6)">4</text>
<text x="64.5" y="142.9" transform="rotate(-90 64.5 142.9)">8</text>
<text x="42.5" y="178.8">1</text>
<text x="67.9" y="178.8">8</text>
<text x="42.5" y="181.4">2</text>
<text x="42.5" y="183.9">3</text>
<text x="67.9" y="183.9">6</text>
<text x="67.9" y="181.4">7</text>
<text x="42.5" y="186.4">4</text>
<text x="67.9" y="186.4">5</text>
</g>
<g font-size="1.4" fill="#006464">
<text x="218.2" y="47.7">GND4</text>
<text x="218.2" y="42.6">GP0</text>
<text x="218.2" y="45.2">GP1</text>
<text x="232.3" y="42.6">VBUS</text>
<text x="232.5" y="45.2">VSYS</text>
<text x="233.1" y="47.7">GND</text>
<text x="218.2" y="50.3">GP2</text>
<text x="218.2" y="52.8">GP3</text>
<text x="230.7" y="50.3">3V3_EN</text>
<text x="233.4" y="52.8">3V3</text>
<text x="218.2" y="55.3">GP4</text>
<text x="218.2" y="57.9">GP5</text>
<text x="228.9" y="55.3">ADC_VREF</text>
<text x="229.6" y="57.9">GP28_A2</text>
<text x="218.2" y="60.4">GND5</text>
<text x="218.2" y="63">GP6</text>
<text x="218.2" y="65.5">GP7</text>
<text x="229.6" y="65.5">GP26_A0</text>
<text x="229.6" y="63">GP27_A1</text>
<text x="232.3" y="60.4">AGND</text>
<text x="218.2" y="68">GP8</text>
<text x="218.2" y="70.6">GP9</text>
<text x="232.3" y="70.6">GP22</text>
<text x="233.1" y="68">RUN</text>
<text x="218.2" y="73.1">GND6</text>
<text x="218.2" y="75.7">GP10</text>
<text x="232.2" y="73.1">GND2</text>
<text x="232.3" y="75.7">GP21</text>
<text x="218.2" y="78.2">GP11</text>
<text x="218.2" y="80.7">GP12</text>
<text x="218.2" y="83.3">GP13</text>
<text x="232.3" y="83.3">GP18</text>
<text x="232.3" y="80.7">GP19</text>
<text x="232.3" y="78.2">GP20</text>
<text x="218.2" y="85.8">GND7</text>
<text x="218.2" y="88.4">GP14</text>
<text x="232.2" y="85.8">GND3</text>
<text x="232.3" y="88.4">GP17</text>
<text x="218.2" y="90.9">GP15</text>
<text x="232.3" y="90.9">GP16</text>
<text x="65.5" y="139.6" transform="rotate(-90 65.5 139.6)">SHDN</text>
</g>
<g font-size=".9" fill="#0000c2">
<text x="59.6" y="40.4">optional</text>
<text x="178.7" y="52.1">0</text>
<text x="178.7" y="53.1">1</text>
<text x="182.5" y="52.1">1</text>
<text x="182.5" y="53.1">0</text>
<text x="183.9" y="52.1">for</text>
<text x="183.9" y="53.1">for</text>
<text x="186.1" y="52.1">&gt;</text>
<text x="186.1" y="53.1">&lt;</text>
<text x="187.7" y="52.1">1.571</text>
<text x="187.7" y="53.1">1.258</text>
<text x="78.1" y="140">components</text>
<text x="80.1" y="141">to</text>
<text x="81.9" y="141">increase</text>
<text x="84.6" y="140">need</text>
<text x="86.7" y="141">hysteresis</text>
<text x="87.6" y="140">to</text>
<text x="89.4" y="140">be</text>
<text x="91.3" y="140">added</text>
</g>
</svg>
